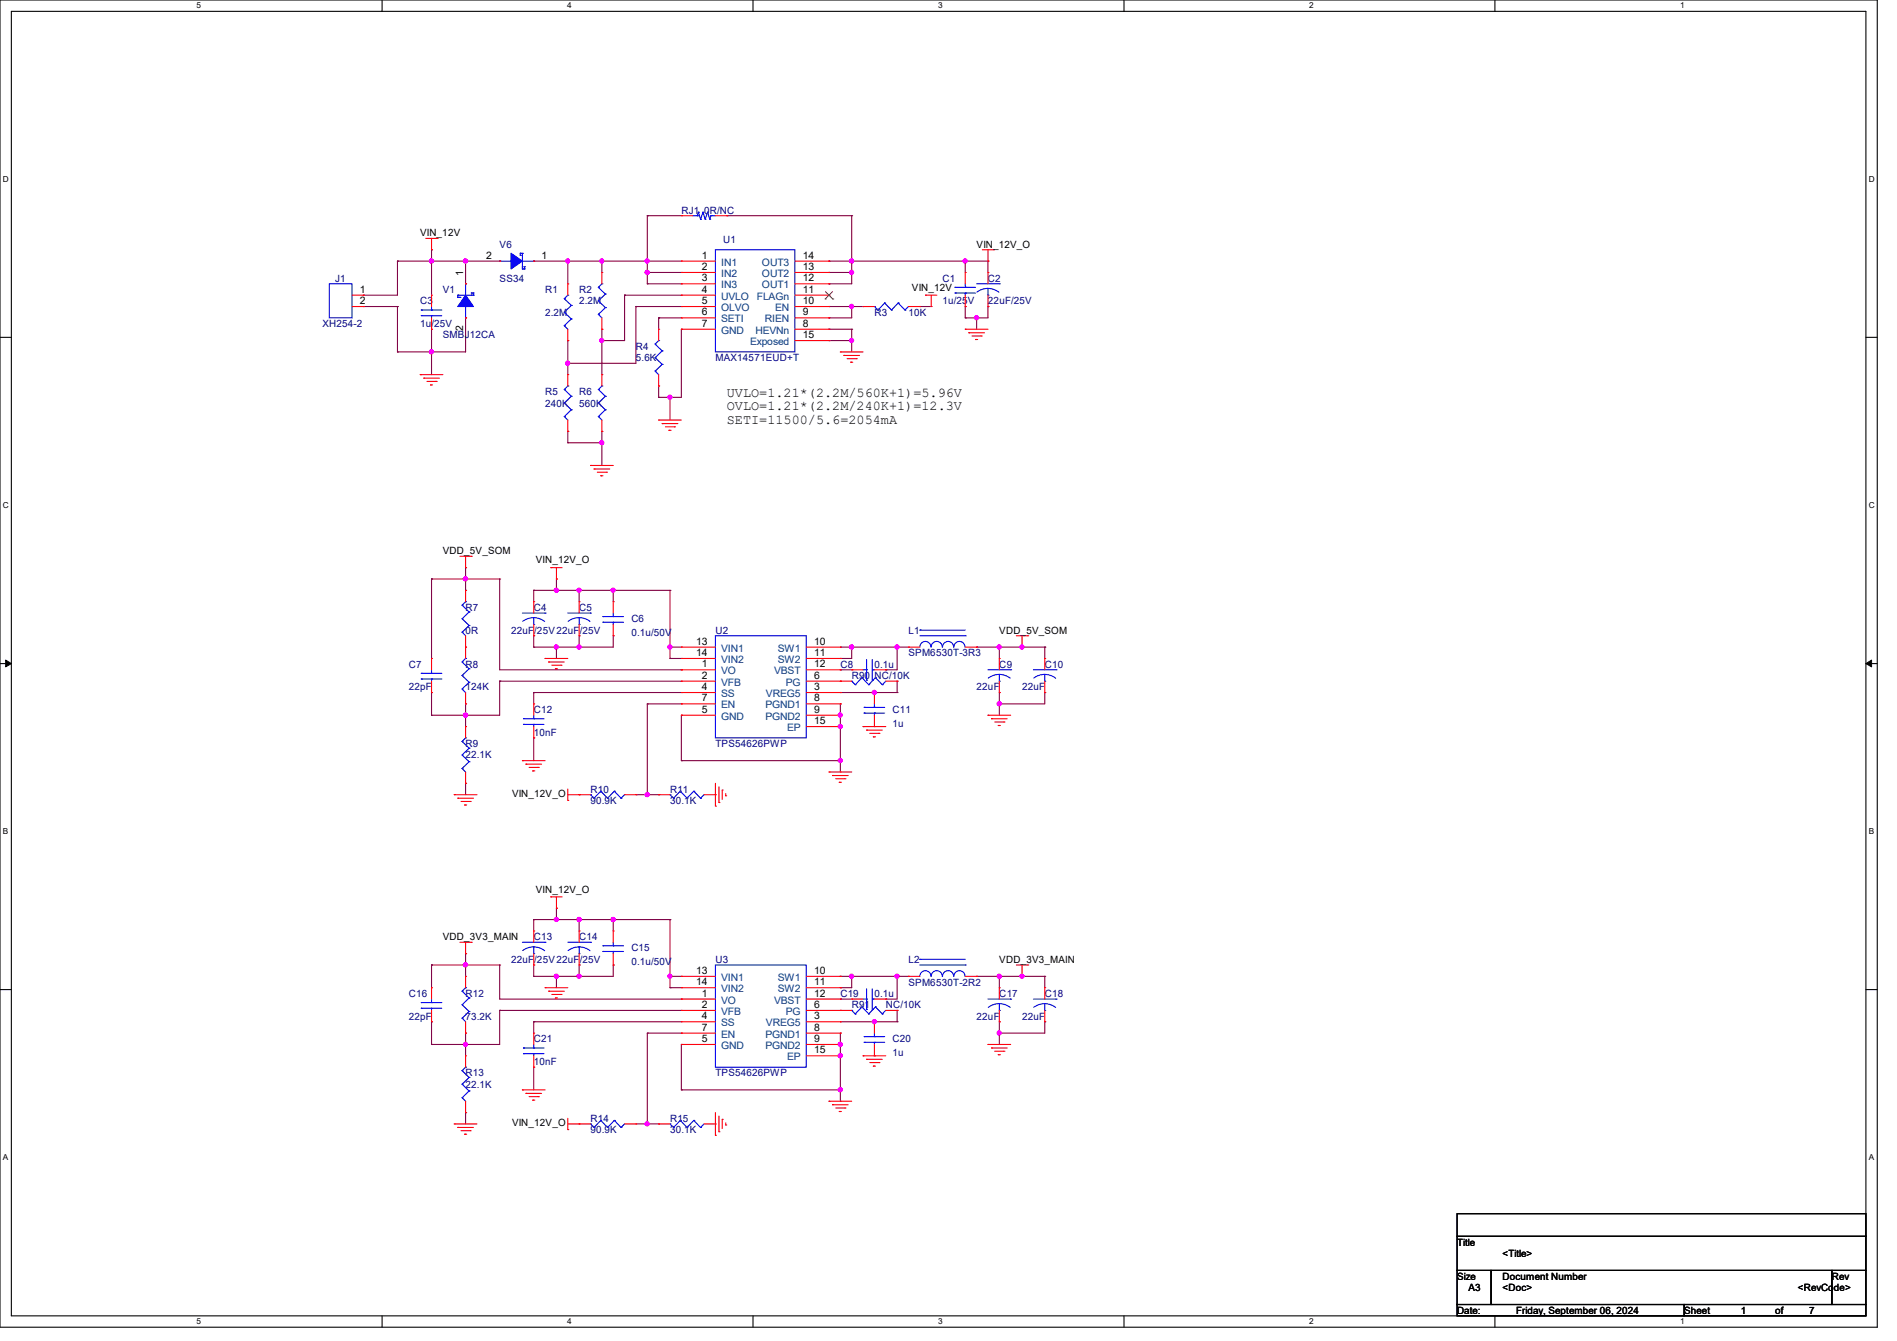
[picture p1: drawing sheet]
<svg xmlns="http://www.w3.org/2000/svg" width="297mm" height="210mm" viewBox="0 0 297 210" stroke-linecap="round" stroke-linejoin="round" font-family="sans-serif">
<path d="M0 0h293.9v207.9h-293.9zM1.8 1.8h290.3v204.3h-290.3z" fill="none" stroke="#000" stroke-width=".17"/>
<g fill="#fff">
<path d="M30.8 .2h.7v1.4h-.7z"/>
<path d="M30.8 206.2h.7v1.4h-.7z"/>
</g>
<path d="M59.8 0v1.8M59.8 206.1v1.8" fill="none" stroke="#000" stroke-width=".17"/>
<g fill="#fff">
<path d="M88.8 .2h.7v1.4h-.7z"/>
<path d="M88.8 206.2h.7v1.4h-.7z"/>
</g>
<path d="M117.9 0v1.8M117.9 206.1v1.8" fill="none" stroke="#000" stroke-width=".17"/>
<g fill="#fff">
<path d="M146.9 .2h.7v1.4h-.7z"/>
<path d="M146.9 206.2h.7v1.4h-.7z"/>
</g>
<path d="M176 0v1.8M176 206.1v1.8" fill="none" stroke="#000" stroke-width=".17"/>
<g fill="#fff">
<path d="M205 .2h.7v1.4h-.7z"/>
<path d="M205 206.2h.7v1.4h-.7z"/>
</g>
<path d="M234.1 0v1.8M234.1 206.1v1.8" fill="none" stroke="#000" stroke-width=".17"/>
<g fill="#fff">
<path d="M263.1 .2h.6v1.4h-.6z"/>
<path d="M263.1 206.2h.6v1.4h-.6z"/>
<path d="M.5 27.3h.9v1.4h-.9z"/>
<path d="M292.6 27.3h.9v1.4h-.9z"/>
<path d="M.5 78.4h.9v1.4h-.9z"/>
<path d="M292.6 78.4h.9v1.4h-.9z"/>
</g>
<path d="M0 52.8h1.8M292.1 52.8h1.8" fill="none" stroke="#000" stroke-width=".17"/>
<g fill="#fff">
<path d="M.5 129.5h.8v1.4h-.8z"/>
<path d="M292.6 129.5h.8v1.4h-.8z"/>
</g>
<path d="M0 103.9h1.8M292.1 103.9h1.8" fill="none" stroke="#000" stroke-width=".17"/>
<path d="M.9 103.4l.9 .5-.9 .5zM292.1 103.9l.9-.5v1z" fill="#000" stroke="#000" stroke-width=".16"/>
<g fill="#fff">
<path d="M.5 180.5h.8v1.4h-.8z"/>
<path d="M292.6 180.5h.8v1.4h-.8z"/>
</g>
<path d="M0 155h1.8M292.1 155h1.8M228.1 190.1h64v3.5h-64zM228.1 193.6h64v5.4h-64zM228.1 199h5.4v5.3h-5.4zM233.5 199h53.3v5.3h-53.3zM286.8 199h5.3v5.3h-5.3zM228.1 204.3h35.6v1.8h-35.6zM263.7 204.3h28.4v1.8h-28.4z" fill="none" stroke="#000" stroke-width=".17"/>
<g fill="none" stroke="#800040" stroke-width=".17">
<path d="M67.6 39.1h.1M67.6 39.1v7.1M101.3 33.8h.1M101.3 33.8v10.6M101.3 33.8h5.4M113.8 33.8h.1M113.8 33.8h19.5M133.3 33.8h.1M133.3 33.8v10.6h-3.5M56.9 46.2h.1M56.9 48h.1M56.9 48h5.3"/>
<path d="M62.2 48h.1M62.2 40.9h.1M62.2 55.1h.1M62.2 40.9v5.3h-5.3M62.2 48v7.1M62.2 40.9h16M67.6 40.9h.1M67.6 51.6h.1M67.6 55.1h.1M67.6 51.6v7.1M72.9 40.9h.1M72.9 49.8h.1"/>
<path d="M72.9 40.9v3.5M72.9 49.8v5.3h-10.7M83.6 40.9h23.1M88.9 53.3h.1M88.9 40.9h.1M88.9 56.9h.1M88.9 40.9v3.5M88.9 53.3v5.4M94.2 51.6h.1M94.2 40.9h.1M94.2 53.3h.1M94.2 40.9v1.8"/>
<path d="M94.2 51.6v7.1M97.8 46.2h.1M97.8 46.2h8.9M97.8 46.2v7.1h-3.6M99.6 48h.1M99.6 48h7.1M99.6 48v8.9h-10.7M101.3 40.9h.1M101.3 42.7h.1M101.3 44.4h.1M101.3 42.7h5.4M101.3 44.4h5.4"/>
<path d="M103.1 49.8h.1M103.1 49.8v1.8M103.1 49.8h3.6M106.7 51.6h.1M106.7 51.6v10.6h-3.6M129.8 51.6h.1M129.8 48h.1M129.8 40.9h.1M129.8 42.7h.1M129.8 44.4h.1M129.8 53.3h.1M129.8 49.8h.1"/>
<path d="M129.8 48h5.3M129.8 40.9h24.9M129.8 42.7h3.5M129.8 53.3h3.5M129.8 51.6h3.5M133.3 51.6h.1M133.3 40.9h.1M133.3 42.7h.1M133.3 53.3h.1M133.3 48h.1M133.3 48v1.8h-3.5M133.3 51.6v3.5"/>
<path d="M144 48h.1M144 48h1.8M151.1 48h.1M151.1 40.9h.1M151.1 49.8h.1M151.1 40.9v1.8M151.1 48v1.8M152.9 49.8h.1M152.9 49.8v1.8M154.7 40.9h.1M154.7 48h.1M154.7 40.9v1.8"/>
<path d="M154.7 48v1.8h-3.6M88.9 67.6h.1M88.9 69.3h.1M88.9 67.6v1.7M88.9 69.3h5.3M94.2 67.6h.1M94.2 69.3h.1M94.2 67.6v5.3M103.1 60.5h.1M103.1 62.2h.1M103.1 60.5v1.7M104.9 62.2h.1"/>
<path d="M104.9 62.2v3.6M67.6 90.7h.1M67.6 90.7v12.4M67.6 90.7h10.6M72.9 88.9h.1M72.9 90.7h.1M72.9 92.5h.1M72.9 88.9v3.6M78.2 90.7h.1M78.2 90.7v14.2h28.5M83.6 99.6h.1M83.6 92.5h.1"/>
<path d="M83.6 92.5v1.7M83.6 99.6v1.7M83.6 92.5h21.3M87.1 92.5h.1M87.1 90.7h.1M87.1 90.7v1.8M90.7 92.5h.1M90.7 99.6h.1M90.7 92.5v1.7M90.7 99.6v1.7M96 92.5h.1M96 99.6h.1"/>
<path d="M96 92.5v1.7M96 99.6v1.7h-12.4M104.9 92.5h.1M104.9 92.5v10.6M67.6 108.5h.1M67.6 112h.1M67.6 108.5v3.5M72.9 110.2h.1M72.9 112h.1M72.9 110.2v3.6M78.2 106.7h.1M78.2 106.7v5.3h-10.6"/>
<path d="M78.2 106.7h28.5M83.6 101.3h.1M83.6 108.5h.1M83.6 115.6h.1M83.6 108.5v1.7M83.6 115.6v3.5M83.6 108.5h23.1M87.1 101.3h.1M87.1 101.3v1.8M90.7 101.3h.1M101.3 110.2h.1M101.3 110.2v14.3"/>
<path d="M101.3 110.2h5.4M104.9 101.3h.1M104.9 103.1h.1M104.9 101.3h1.8M104.9 103.1h1.8M106.7 104.9h.1M106.7 112h.1M106.7 119.1h.1M106.7 110.2h.1M106.7 112v7.1M106.7 119.1h24.9M131.6 101.3h.1"/>
<path d="M131.6 103.1h.1M131.6 104.9h.1M131.6 108.5h.1M131.6 113.8h.1M131.6 110.2h.1M131.6 112h.1M131.6 110.2v10.7M131.6 101.3h10.6M131.6 104.9h1.7M131.6 108.5h8.9M133.3 101.3h.1M133.3 101.3v1.8h-1.7"/>
<path d="M138.7 104.9h.1M140.5 101.3h.1M140.5 108.5h.1M140.5 106.7h.1M140.5 101.3v3.6h-1.8M140.5 106.7v1.8M152.9 101.3h.1M152.9 101.3h10.7M156.5 101.3h.1M156.5 108.5h.1M156.5 110.2h.1M156.5 101.3v1.8"/>
<path d="M156.5 108.5v3.5M160 101.3h.1M163.6 101.3h.1M163.6 108.5h.1M163.6 101.3v1.8M163.6 108.5v1.7h-7.1M72.9 122.7h.1M72.9 122.7v1.8M99.6 124.5h3.5M101.3 124.5h.1M103.1 124.5h.1M131.6 120.9h.1"/>
<path d="M67.6 151.1h.1M67.6 151.1v3.6M67.6 151.1h10.6M72.9 149.4h.1M72.9 151.1h.1M72.9 149.4v3.5M78.2 158.2h.1M78.2 151.1h.1M78.2 158.2v5.4h-10.6M78.2 158.2h28.5M78.2 151.1v5.4h28.5M83.6 151.1h.1"/>
<path d="M83.6 144h.1M83.6 152.9h.1M83.6 144h21.3M83.6 144v1.8M83.6 151.1v1.8M87.1 152.9h.1M87.1 144h.1M87.1 142.2h.1M87.1 142.2v1.8M87.1 152.9v1.8M90.7 144h.1M90.7 152.9h.1"/>
<path d="M90.7 151.1h.1M90.7 144v1.8M90.7 151.1v1.8M96 144h.1M96 151.1h.1M96 144v1.8M96 151.1v1.8h-12.4M104.9 144h.1M104.9 152.9h.1M104.9 154.7h.1M104.9 144v10.7M104.9 152.9h1.8"/>
<path d="M104.9 154.7h1.8M106.7 156.5h.1M131.6 152.9h.1M131.6 154.7h.1M131.6 156.5h.1M131.6 152.9h10.6M131.6 156.5h1.7M133.3 152.9h.1M133.3 152.9v1.8h-1.7M138.7 156.5h.1M140.5 152.9h.1M140.5 158.2h.1"/>
<path d="M140.5 152.9v3.6h-1.8M140.5 158.2v1.8M152.9 152.9h.1M152.9 152.9h10.7M156.5 152.9h.1M156.5 152.9v1.8M160 152.9h.1M163.6 152.9h.1M163.6 152.9v1.8M67.6 160h.1M67.6 163.6h.1M67.6 160v3.6"/>
<path d="M72.9 161.8h.1M72.9 163.6h.1M72.9 174.2h.1M72.9 161.8v3.6M72.9 174.2v1.8M83.6 160h.1M83.6 167.1h.1M83.6 160v1.8M83.6 167.1v3.6M83.6 160h23.1M99.6 176h3.5M101.3 176h.1"/>
<path d="M101.3 161.8h.1M101.3 161.8v14.2M101.3 161.8h5.4M103.1 176h.1M106.7 163.6h.1M106.7 170.7h.1M106.7 161.8h.1M106.7 163.6v7.1M106.7 170.7h24.9M131.6 172.5h.1M131.6 160h.1M131.6 165.4h.1"/>
<path d="M131.6 161.8h.1M131.6 163.6h.1M131.6 161.8v10.7M131.6 160h8.9M140.5 160h.1M156.5 160h.1M156.5 161.8h.1M156.5 160v3.6M163.6 160h.1M163.6 160v1.8h-7.1"/>
</g>
<g fill="#f0f" stroke="#f0f" stroke-width=".17">
<circle cx="67.5" cy="40.9" r=".32"/>
<circle cx="88.9" cy="56.9" r=".32"/>
<circle cx="94.2" cy="40.9" r=".32"/>
<circle cx="88.9" cy="40.9" r=".32"/>
<circle cx="101.3" cy="42.7" r=".32"/>
<circle cx="94.2" cy="69.3" r=".32"/>
<circle cx="104.9" cy="62.2" r=".32"/>
<circle cx="94.2" cy="53.3" r=".32"/>
<circle cx="133.3" cy="48" r=".32"/>
<circle cx="133.3" cy="42.7" r=".32"/>
<circle cx="151.1" cy="40.9" r=".32"/>
<circle cx="133.3" cy="40.9" r=".32"/>
<circle cx="67.5" cy="55.1" r=".32"/>
<circle cx="133.3" cy="53.3" r=".32"/>
<circle cx="152.9" cy="49.8" r=".32"/>
<circle cx="101.3" cy="40.9" r=".32"/>
<circle cx="101.3" cy="176" r=".32"/>
<circle cx="96" cy="144" r=".32"/>
<circle cx="90.7" cy="144" r=".32"/>
<circle cx="90.7" cy="152.9" r=".32"/>
<circle cx="87.1" cy="144" r=".32"/>
<circle cx="87.1" cy="152.9" r=".32"/>
<circle cx="104.9" cy="152.9" r=".32"/>
<circle cx="72.9" cy="163.6" r=".32"/>
<circle cx="72.9" cy="151.1" r=".32"/>
<circle cx="131.6" cy="170.7" r=".32"/>
<circle cx="133.3" cy="152.9" r=".32"/>
<circle cx="140.4" cy="152.9" r=".32"/>
<circle cx="136.9" cy="160" r=".32"/>
<circle cx="156.4" cy="152.9" r=".32"/>
<circle cx="156.4" cy="161.8" r=".32"/>
<circle cx="160" cy="152.9" r=".32"/>
<circle cx="131.6" cy="165.3" r=".32"/>
<circle cx="131.6" cy="163.6" r=".32"/>
<circle cx="101.3" cy="124.4" r=".32"/>
<circle cx="96" cy="92.4" r=".32"/>
<circle cx="90.7" cy="101.3" r=".32"/>
<circle cx="87.1" cy="101.3" r=".32"/>
<circle cx="87.1" cy="92.4" r=".32"/>
<circle cx="90.7" cy="92.4" r=".32"/>
<circle cx="104.9" cy="101.3" r=".32"/>
<circle cx="72.9" cy="112" r=".32"/>
<circle cx="72.9" cy="90.7" r=".32"/>
<circle cx="131.6" cy="119.1" r=".32"/>
<circle cx="133.3" cy="101.3" r=".32"/>
<circle cx="140.4" cy="101.3" r=".32"/>
<circle cx="136.9" cy="108.4" r=".32"/>
<circle cx="156.4" cy="101.3" r=".32"/>
<circle cx="160" cy="101.3" r=".32"/>
<circle cx="156.4" cy="110.2" r=".32"/>
<circle cx="131.6" cy="113.8" r=".32"/>
<circle cx="131.6" cy="112" r=".32"/>
<circle cx="72.9" cy="40.9" r=".32"/>
</g>
<g fill="none" stroke="#f00" stroke-width=".17">
<path d="M66.7 37.3h1.8M67.6 39.1h.1M67.6 37.3v1.8M68.5 37.3h.1M106.7 33.8h.1M106.7 33.8h1.8M112 33.8h1.8M113.8 33.8h.1M153.8 39.1h1.8M154.7 39.1v1.8M155.6 39.1h.1M55.1 46.2h1.8"/>
<path d="M55.1 48h1.8M56.9 46.2h.1M56.9 48h.1M65.8 58.7h.1M65.8 58.7h3.5M66.3 59.2h.1M66.3 59.2h2.5M66.8 59.7h1.5M67.6 51.6h.1M67.6 46.2h.1M67.6 46.2v1.8M67.6 49.8v1.8"/>
<path d="M68.3 59.7h.1M72.9 49.8h.1M72.9 44.4h.1M78.2 40.9h.1M83.6 40.9h.1M88.9 58.7h.1M88.9 53.3h.1M88.9 44.4h.1M88.9 44.4v1.8M88.9 51.6v1.7M88.9 58.7v1.8M94.2 58.7h.1"/>
<path d="M94.2 51.6h.1M94.2 42.7h.1M94.2 42.7v1.7M94.2 49.8v1.8M94.2 58.7v1.8M103.1 51.6h.1M103.1 51.6v1.7M103.1 58.7v1.8M106.7 40.9h.1M106.7 42.7h.1M106.7 44.4h.1M106.7 46.2h.1"/>
<path d="M106.7 48h.1M106.7 49.8h.1M106.7 51.6h.1M106.7 46.2h5.3M106.7 51.6h5.3M106.7 40.9h5.3M106.7 42.7h5.3M106.7 44.4h5.3M106.7 48h5.3M106.7 49.8h5.3M124.5 46.2h5.3M124.5 51.6h5.3"/>
<path d="M124.5 40.9h5.3M124.5 42.7h5.3M124.5 44.4h5.3M124.5 48h5.3M124.5 49.8h5.3M124.5 53.3h5.3M129.8 40.9h.1M129.8 42.7h.1M129.8 44.4h.1M129.8 46.2h.1M129.8 48h.1M129.8 49.8h.1"/>
<path d="M129.8 51.6h.1M129.8 53.3h.1M131.6 55.1h.1M131.6 55.1h3.5M132.1 55.7h.1M132.1 55.7h2.5M132.6 56.2h1.5M133.2 56.7h.1M133.2 56.7h.3M134.1 56.2h.1M135.1 48h.1M135.1 48h1.8"/>
<path d="M142.2 48h1.8M144 48h.1M144.9 46.2h.1M144.9 46.2h1.8M145.8 48h.1M145.8 46.2v1.8M151.1 51.6h.1M151.1 48h.1M151.1 42.7h.1M151.1 51.6h3.6M151.1 42.7v1.7M151.1 46.2v1.8"/>
<path d="M151.7 52.1h.1M151.7 52.1h2.4M152.2 52.6h1.4M152.7 53.2h.1M152.7 53.2h.4M153.6 52.6h.1M154.7 40.9h.1M154.7 42.7h.1M154.7 48h.1M154.7 42.7v1.7M154.7 46.2v1.8M67.4 60.3h.1"/>
<path d="M67.4 60.3h.3M88.9 67.6h.1M88.9 65.8v1.8M92.5 72.9h.1M92.5 72.9h3.5M93 73.4h.1M93 73.4h2.5M93.5 74h1.5M94.1 74.5h.1M94.1 74.5h.3M94.2 67.6h.1M94.2 65.8v1.8"/>
<path d="M95 74h.1M103.1 65.8h.1M103.1 60.5h.1M103.1 65.8h3.6M103.7 66.3h.1M103.7 66.3h2.4M104.2 66.8h1.4M104.7 67.4h.1M104.7 67.4h.4M105.6 66.8h.1M72 87.1h1.8M72.9 88.9h.1"/>
<path d="M72.9 92.5h.1M72.9 87.1v1.8M72.9 92.5v1.7M72.9 99.6v3.5M73.8 87.1h.1M83.6 94.2h.1M83.6 99.6h.1M83.6 94.2v1.8M83.6 97.8v1.8M86.2 88.9h.1M86.2 88.9h1.8M87.1 90.7h.1"/>
<path d="M87.1 88.9v1.8M90.7 94.2h.1M90.7 99.6h.1M90.7 94.2v1.8M90.7 97.8v1.8M96 99.6h.1M96 94.2h.1M96 94.2v1.8M96 97.8v1.8M159.1 99.6h1.8M160 99.6v1.7M160.9 99.6h.1"/>
<path d="M67.6 108.5h.1M67.6 103.1h.1M67.6 103.1v1.8M67.6 106.7v1.8M72.9 110.2h.1M72.9 101.3h.1M72.9 113.8h.1M72.9 108.5v1.7M72.9 113.8v1.8M81.8 119.1h.1M81.8 119.1h3.5M82.3 119.7h.1"/>
<path d="M82.3 119.7h2.5M83.6 115.6h.1M83.6 110.2h.1M83.6 110.2v1.8M83.6 113.8v1.8M85.3 103.1h.1M85.3 103.1h3.6M85.9 103.7h.1M85.9 103.7h2.4M86.4 104.2h1.4M87 104.7h.1M87 104.7h.3"/>
<path d="M87.8 104.2h.1M106.7 101.3h.1M106.7 103.1h.1M106.7 104.9h.1M106.7 106.7h.1M106.7 108.5h.1M106.7 110.2h.1M106.7 112h.1M106.7 103.1h5.3M106.7 112h5.3M106.7 106.7h5.3M106.7 101.3h5.3"/>
<path d="M106.7 104.9h5.3M106.7 108.5h5.3M106.7 110.2h5.3M126.2 103.1h5.4M126.2 113.8h5.4M126.2 112h5.4M126.2 106.7h7.1M126.2 101.3h5.4M126.2 104.9h5.4M126.2 108.5h5.4M126.2 110.2h5.4M131.6 106.7h.1"/>
<path d="M131.6 101.3h.1M131.6 103.1h.1M131.6 104.9h.1M131.6 108.5h.1M131.6 110.2h.1M131.6 112h.1M131.6 113.8h.1M133.3 104.9h.1M133.3 104.9h1.8M135.1 113.8h.1M135.1 113.8h3.6M135.7 114.3h.1"/>
<path d="M135.7 114.3h2.4M136.2 114.9h1.4M136.7 115.4h.1M136.7 115.4h.4M136.9 113.8h.1M136.9 108.5h.1M136.9 104.9h1.8M136.9 108.5v1.7M136.9 112v1.8M137.6 114.9h.1M138.7 104.9h.1M138.7 106.7h1.8"/>
<path d="M140.5 106.7h.1M142.2 101.3h.1M142.2 101.3h1.8M151.1 101.3h1.8M152.9 101.3h.1M154.7 112h.1M154.7 112h3.5M155.2 112.6h.1M155.2 112.6h2.5M155.7 113.1h1.5M156.3 113.6h.1M156.3 113.6h.3"/>
<path d="M156.5 103.1h.1M156.5 108.5h.1M156.5 103.1v1.8M156.5 106.7v1.8M157.2 113.1h.1M160 101.3h.1M163.6 103.1h.1M163.6 108.5h.1M163.6 103.1v1.8M163.6 106.7v1.8M71.1 124.5h.1M71.1 124.5h3.6"/>
<path d="M71.7 125h.1M71.7 125h2.4M72.2 125.5h1.4M72.7 126.1h.1M72.7 126.1h.4M72.9 122.7h.1M72.9 120.9v1.8M73.6 125.5h.1M82.8 120.2h1.5M83.4 120.7h.1M83.4 120.7h.3M84.3 120.2h.1"/>
<path d="M88.9 125.3h.1M88.9 123.6v1.7M88.9 124.5h3.6M90.7 124.5h.1M97.8 124.5h1.8M99.6 124.5h.1M103.1 124.5h.1M103.1 124.5h1.8M110.2 124.5h1.8M112 126.2h.1M112 124.5h.1M112 122.7v3.5"/>
<path d="M112.6 125.7h.1M112.6 123.2v2.5M113.1 123.7h.1M113.1 123.7v1.5M113.6 124.6h.1M113.6 124.3v.3M129.8 120.9h.1M129.8 120.9h3.5M130.3 121.5h.1M130.3 121.5h2.5M130.9 122h1.4M131.4 122.5h.1"/>
<path d="M131.4 122.5h.3M132.3 122h.1M67.6 154.7h.1M67.6 154.7v1.8M67.6 158.2v1.8M72 147.6h1.8M72.9 149.4h.1M72.9 152.9h.1M72.9 147.6v1.8M72.9 152.9v1.8M73.8 147.6h.1M83.6 145.8h.1"/>
<path d="M83.6 151.1h.1M83.6 145.8v1.8M83.6 149.4v1.7M85.3 154.7h.1M85.3 154.7h3.6M85.9 155.2h.1M85.9 155.2h2.4M86.2 140.5h.1M86.2 140.5h1.8M86.4 155.7h1.4M87 156.3h.1M87 156.3h.3"/>
<path d="M87.1 142.2h.1M87.1 140.5v1.7M87.8 155.7h.1M90.7 145.8h.1M90.7 151.1h.1M90.7 145.8v1.8M90.7 149.4v1.7M96 151.1h.1M96 145.8h.1M96 145.8v1.8M96 149.4v1.7M106.7 152.9h.1"/>
<path d="M106.7 154.7h.1M106.7 156.5h.1M106.7 158.2h.1M106.7 154.7h5.3M106.7 158.2h5.3M106.7 152.9h5.3M106.7 156.5h5.3M126.2 154.7h5.4M126.2 158.2h7.1M126.2 152.9h5.4M126.2 156.5h5.4M131.6 158.2h.1"/>
<path d="M131.6 152.9h.1M131.6 154.7h.1M131.6 156.5h.1M133.3 156.5h.1M133.3 156.5h1.8M136.9 156.5h1.8M138.7 156.5h.1M138.7 158.2h1.8M140.5 158.2h.1M142.2 152.9h.1M142.2 152.9h1.8M151.1 152.9h1.8"/>
<path d="M152.9 152.9h.1M156.5 154.7h.1M156.5 154.7v1.8M156.5 158.2v1.8M159.1 151.1h1.8M160 152.9h.1M160 151.1v1.8M160.9 151.1h.1M163.6 154.7h.1M163.6 154.7v1.8M163.6 158.2v1.8M67.6 160h.1"/>
<path d="M71.1 176h.1M71.1 176h3.6M71.7 176.6h.1M71.7 176.6h2.4M72.2 177.1h1.4M72.7 177.6h.1M72.7 177.6h.4M72.9 161.8h.1M72.9 174.2h.1M72.9 165.4h.1M72.9 160v1.8M72.9 165.4v1.7"/>
<path d="M72.9 172.5v1.7M73.6 177.1h.1M81.8 170.7h.1M81.8 170.7h3.5M82.3 171.2h.1M82.3 171.2h2.5M82.8 171.7h1.5M83.4 172.3h.1M83.4 172.3h.3M83.6 167.1h.1M83.6 161.8h.1M83.6 161.8v1.8"/>
<path d="M83.6 165.4v1.7M84.3 171.7h.1M88.9 176.9h.1M88.9 176h3.6M88.9 175.1v1.8M90.7 176h.1M97.8 176h1.8M99.6 176h.1M103.1 176h.1M103.1 176h1.8M106.7 160h.1M106.7 161.8h.1"/>
<path d="M106.7 163.6h.1M106.7 163.6h5.3M106.7 160h5.3M106.7 161.8h5.3M110.2 176h1.8M112 177.8h.1M112 176h.1M112 174.2v3.6M112.6 177.2h.1M112.6 174.8v2.4M113.1 175.3h.1M113.1 175.3v1.4"/>
<path d="M113.6 176.2h.1M113.6 175.9v.3M126.2 165.4h5.4M126.2 163.6h5.4M126.2 160h5.4M126.2 161.8h5.4M129.8 172.5h.1M129.8 172.5h3.5M130.3 173h.1M130.3 173h2.5M130.9 173.5h1.4M131.4 174.1h.1"/>
<path d="M131.4 174.1h.3M131.6 160h.1M131.6 161.8h.1M131.6 163.6h.1M131.6 165.4h.1M132.3 173.5h.1M135.1 165.4h.1M135.1 165.4h3.6M135.7 165.9h.1M135.7 165.9h2.4M136.2 166.4h1.4M136.7 167h.1"/>
<path d="M136.7 167h.4M136.9 165.4h.1M136.9 160h.1M136.9 160v1.8M136.9 163.6v1.8M137.6 166.4h.1M154.7 163.6h.1M154.7 163.6h3.5M155.2 164.1h.1M155.2 164.1h2.5M155.7 164.6h1.5M156.3 165.2h.1"/>
<path d="M156.3 165.2h.3M156.5 160h.1M157.2 164.6h.1M163.6 160h.1"/>
</g>
<g fill="#00f" stroke="#00f" stroke-width=".17">
<path d="M72.9 46.2l1.2 1.8h-2.4z" fill-rule="evenodd"/>
<path d="M80 39.7l1.8 1.2-1.8 1.2z" fill-rule="evenodd"/>
</g>
<g fill="none" stroke="#00f" stroke-width=".17">
<path d="M81.4 39.7h.1M81.4 39.7h.4M81.4 39.7v.3M81.8 39.7h.1M81.8 39.7v2.4M108.5 33.8h.7M109.2 33.8h.1M109.3 33.2h.1M109.3 33.2l-.1 .6M109.3 33.2l.4 1.1M109.7 34.3h.1M110.1 33.2h.1"/>
<path d="M110.1 33.2l-.4 1.1M110.1 33.2l.3 1.1M110.4 34.3h.1M110.8 33.2h.1M110.8 33.2l-.4 1.1M110.8 33.2l.3 1.1M111.1 34.3h.1M111.3 33.8h.1M111.3 33.8l-.2 .5M111.3 33.8h.7M112 39.1h12.5v16h-12.5zM51.6 44.4h3.5v5.4h-3.5z"/>
<path d="M66 48.6h.1M66 49.4h.1M66 48.6h3.2M66 49.4h3.2M67.6 49.4h.1M67.6 48.6h.1M67.6 48v.6M67.6 49.4v.4M71.7 46.2h.1M71.7 46.6h.1M71.7 46.2h2.4M71.7 46.2v.4"/>
<path d="M71.7 46.6h.3M72 46.6h.1M72.9 48h.1M72.9 44.4h.1M72.9 44.4v1.8M72.9 48v1.8M73.8 46.2h.1M73.8 45.9h.1M73.8 45.9h.3M74.1 46.2h.1M74.1 45.9h.1M74.1 45.9v.3"/>
<path d="M78.2 40.9h1.8M80 40.9h.1M81.4 40h.1M81.8 41.8h.1M81.8 42.1h.1M81.8 40.9h1.8M81.8 42.1h.3M82.1 42.1h.1M82.1 41.8h.1M82.1 41.8v.3M83.6 40.9h.1M88.3 51h.1"/>
<path d="M88.3 48.9h.1M88.3 46.8h.1M88.3 51l.6 .6M88.3 48.9l1.2 1.1M88.3 46.8l1.2 1M88.9 46.2h.1M88.9 46.2l-.6 .6M89.5 50h.1M89.5 47.8h.1M89.5 50l-1.2 1M89.5 47.8l-1.2 1.1M93.7 49.2h.1"/>
<path d="M93.7 47.1h.1M93.7 45h.1M93.7 49.2l.5 .6M93.7 47.1l1.1 1.1M93.7 45l1.1 1.1M94.2 44.4h.1M94.2 44.4l-.5 .6M94.8 48.2h.1M94.8 46.1h.1M94.8 48.2l-1.1 1M94.8 46.1l-1.1 1M102.6 58.1h.1"/>
<path d="M102.6 56h.1M102.6 53.9h.1M102.6 58.1l.5 .6M102.6 56l1.1 1.1M102.6 53.9l1.1 1M103.1 53.3h.1M103.1 53.3l-.5 .6M103.7 57.1h.1M103.7 54.9h.1M103.7 57.1l-1.1 1M103.7 54.9l-1.1 1.1M136.9 48h.1"/>
<path d="M136.9 48l.6 .6M137.5 48.6h.1M138.5 47.5h.1M138.5 47.5l1.1 1.1M138.5 47.5l-1 1.1M139.6 48.6h.1M140.6 47.5h.1M140.6 47.5l1.1 1.1M140.6 47.5l-1 1.1M141.7 48.6h.1M142.2 48l-.5 .6M149.5 45h.1"/>
<path d="M149.5 45.9h.1M149.5 45.9h3.2M149.5 45h3.2M151.1 45.9h.1M151.1 45h.1M151.1 44.4v.6M151.1 45.9v.3M152.9 44.4h3.6M154.7 46.2h.1M154.7 45.2l1.1 .2 .6 .4M154.7 45.2l-.8 .1-.9 .4M154.7 45.2v1"/>
<path d="M156.5 44.4h.1M88.3 65.2h.1M88.3 63.1h.1M88.3 61h.1M88.3 65.2l.6 .6M88.3 63.1l1.2 1.1M88.3 61l1.2 1.1M88.9 60.5h.1M88.9 60.5l-.6 .5M89.5 64.2h.1M89.5 62.1h.1M89.5 64.2l-1.2 1"/>
<path d="M89.5 62.1l-1.2 1M93.7 65.2h.1M93.7 63.1h.1M93.7 61h.1M93.7 65.2l.5 .6M93.7 63.1l1.1 1.1M93.7 61l1.1 1.1M94.2 60.5h.1M94.2 60.5l-.5 .5M94.8 64.2h.1M94.8 62.1h.1M94.8 64.2l-1.1 1"/>
<path d="M94.8 62.1l-1.1 1M72.3 99h.1M72.3 96.9h.1M72.3 94.8h.1M72.3 99l.6 .6M72.3 96.9l1.1 1.1M72.3 94.8l1.1 1M72.9 94.2h.1M72.9 94.2l-.6 .6M73.4 98h.1M73.4 95.8h.1M73.4 98l-1.1 1"/>
<path d="M73.4 95.8l-1.1 1.1M81.8 96h3.5M83.6 97.8h.1M83.6 96.7l1 .3 .7 .3M83.6 96.7l-.8 .1-1 .5M83.6 96.7v1.1M85.3 96h.1M88.9 96h3.6M90.7 97.8h.1M90.7 96.7l1.1 .3 .6 .3M90.7 96.7l-.8 .1-.9 .5M90.7 96.7v1.1"/>
<path d="M92.5 96h.1M94.4 96.6h.1M94.4 97.5h.1M94.4 96.6h3.2M94.4 97.5h3.2M96 97.5h.1M96 96.6h.1M96 96v.6M96 97.5v.3M112 99.6h14.2v16h-14.2zM144 98.7h.1M144 98.7h7.1"/>
<path d="M144 99.6h7.1M151.1 99.6h.1M66 105.5h.1M66 106.3h.1M66 105.5h3.2M66 106.3h3.2M67.6 106.3h.1M67.6 105.5h.1M67.6 104.9v.6M67.6 106.3v.4M72.3 107.9h.1M72.3 105.8h.1"/>
<path d="M72.3 103.7h.1M72.3 118.2h.1M72.3 116.1h.1M72.3 107.9l.6 .6M72.3 105.8l1.1 1M72.3 103.7l1.1 1M72.3 118.2l1.1 1.1M72.3 116.1l1.1 1.1M72.9 103.1h.1M72.9 115.6h.1M72.9 103.1l-.6 .6M72.9 115.6l-.6 .5"/>
<path d="M73.4 106.8h.1M73.4 104.7h.1M73.4 119.3h.1M73.4 117.2h.1M73.4 106.8l-1.1 1.1M73.4 104.7l-1.1 1.1M73.4 119.3l-1.1 1.1M73.4 117.2l-1.1 1M82 112.6h.1M82 113.5h.1M82 112.6h3.2M82 113.5h3.2"/>
<path d="M83.6 113.5h.1M83.6 112.6h.1M83.6 112v.6M83.6 113.5v.3M133.3 106.7h.1M133.3 106.7l.6 .5M133.9 107.2h.1M135 106.1h.1M135 106.1l1 1.1M135 106.1l-1.1 1.1M135.1 104.9h.6M135.3 110.8h.1"/>
<path d="M135.3 111.7h.1M135.3 110.8h3.2M135.3 111.7h3.2M135.7 106.5h.1M135.7 104.9h.1M135.7 103.3v3.2M136 107.2h.1M136.6 104.9h.1M136.6 106.5h.1M136.6 104.9h.3M136.6 103.3v3.2M136.9 111.7h.1"/>
<path d="M136.9 110.8h.1M136.9 110.2v.6M136.9 111.7v.3M137.1 106.1h.1M137.1 106.1l1 1.1M137.1 106.1l-1.1 1.1M138.1 107.2h.1M138.7 106.7l-.6 .5M145.8 101.3a.87 .87 0 0 0-.9-.8 .87 .87 0 0 0-.9 .8M147.5 101.3a.87 .87 0 0 0-.8-.8 .87 .87 0 0 0-.9 .8M149.3 101.3a.87 .87 0 0 0-.9-.8 .87 .87 0 0 0-.8 .8M151.1 101.3a.87 .87 0 0 0-.9-.8 .87 .87 0 0 0-.8 .8"/>
<path d="M154.7 104.9h3.5M156.5 106.7h.1M156.5 105.6l1 .2 .7 .4M156.5 105.6l-.8 .1-1 .5M156.5 105.6v1.1M158.2 104.9h.1M161.8 104.9h3.6M163.6 106.7h.1M163.6 105.6l1.1 .2 .6 .4M163.6 105.6l-.8 .1-.9 .5M163.6 105.6v1.1M165.4 104.9h.1"/>
<path d="M72.3 120.4h.1M72.3 120.4l.6 .5M92.5 124.5h.1M92.5 124.5l.5 .5M93 125h.1M94.1 123.9h.1M94.1 123.9l1 1.1M94.1 123.9l-1.1 1.1M95.1 125h.1M96.2 123.9h.1M96.2 123.9l1 1.1M96.2 123.9l-1.1 1.1"/>
<path d="M97.2 125h.1M97.8 124.5l-.6 .5M104.9 124.5h.1M104.9 124.5l.6 .5M105.5 125h.1M106.5 123.9h.1M106.5 123.9l1.1 1.1M106.5 123.9l-1 1.1M107.6 125h.1M108.6 123.9h.1M108.6 123.9l1.1 1.1M108.6 123.9l-1 1.1"/>
<path d="M109.7 125h.1M110.2 124.5l-.5 .5M66 157h.1M66 157.9h.1M66 157h3.2M66 157.9h3.2M67.6 157.9h.1M67.6 157h.1M67.6 156.5v.5M67.6 157.9v.3M72.3 159.5h.1M72.3 157.4h.1"/>
<path d="M72.3 155.2h.1M72.3 159.5l.6 .5M72.3 157.4l1.1 1M72.3 155.2l1.1 1.1M72.9 154.7h.1M72.9 154.7l-.6 .5M73.4 158.4h.1M73.4 156.3h.1M73.4 158.4l-1.1 1.1M73.4 156.3l-1.1 1.1M81.8 147.6h3.5M83.6 149.4h.1"/>
<path d="M83.6 148.3l1 .2 .7 .4M83.6 148.3l-.8 .1-1 .5M83.6 148.3v1.1M85.3 147.6h.1M88.9 147.6h3.6M90.7 149.4h.1M90.7 148.3l1.1 .2 .6 .4M90.7 148.3l-.8 .1-.9 .5M90.7 148.3v1.1M92.5 147.6h.1M94.4 148.1h.1M94.4 149h.1"/>
<path d="M94.4 148.1h3.2M94.4 149h3.2M96 149h.1M96 148.1h.1M96 147.6v.5M96 149v.4M112 151.1h14.2v16h-14.2zM133.3 158.2h.1M133.3 158.2l.6 .6M133.9 158.8h.1M135 157.7h.1M135 157.7l1 1.1"/>
<path d="M135 157.7l-1.1 1.1M135.1 156.5h.6M135.7 158.1h.1M135.7 156.5h.1M135.7 154.9v3.2M136 158.8h.1M136.6 156.5h.1M136.6 158.1h.1M136.6 154.9v3.2M136.6 156.5h.3M137.1 157.7h.1M137.1 157.7l1 1.1"/>
<path d="M137.1 157.7l-1.1 1.1M138.1 158.8h.1M138.7 158.2l-.6 .6M144 150.2h.1M144 150.2h7.1M144 151.1h7.1M144 152.9a.87 .87 0 0 1 .9-.9 .87 .87 0 0 1 .9 .9M145.8 152.9a.87 .87 0 0 1 .9-.9 .87 .87 0 0 1 .8 .9M147.6 152.9a.87 .87 0 0 1 .8-.9 .87 .87 0 0 1 .9 .9M149.4 152.9a.87 .87 0 0 1 .8-.9 .87 .87 0 0 1 .9 .9M151.1 151.1h.1M154.7 156.5h3.5"/>
<path d="M156.5 158.2h.1M156.5 157.2l1 .2 .7 .4M156.5 157.2l-.8 .1-1 .5M156.5 157.2v1M158.2 156.5h.1M161.8 156.5h3.6M163.6 158.2h.1M163.6 157.2l1.1 .2 .6 .4M163.6 157.2l-.8 .1-.9 .5M163.6 157.2v1M165.4 156.5h.1M72.3 171.9h.1"/>
<path d="M72.3 169.8h.1M72.3 167.7h.1M72.3 171.9l.6 .6M72.3 169.8l1.1 1.1M72.3 167.7l1.1 1M72.9 167.1h.1M72.9 167.1l-.6 .6M73.4 170.9h.1M73.4 168.7h.1M73.4 170.9l-1.1 1M73.4 168.7l-1.1 1.1M82 164.1h.1"/>
<path d="M82 165h.1M82 164.1h3.2M82 165h3.2M83.6 165h.1M83.6 164.1h.1M83.6 163.6v.5M83.6 165v.4M92.5 176h.1M92.5 176l.5 .6M93 176.6h.1M94.1 175.5h.1M94.1 175.5l1 1.1"/>
<path d="M94.1 175.5l-1.1 1.1M95.1 176.6h.1M96.2 175.5h.1M96.2 175.5l1 1.1M96.2 175.5l-1.1 1.1M97.2 176.6h.1M97.8 176l-.6 .6M104.9 176h.1M104.9 176l.6 .6M105.5 176.6h.1M106.5 175.5h.1M106.5 175.5l1.1 1.1"/>
<path d="M106.5 175.5l-1 1.1M107.6 176.6h.1M108.6 175.5h.1M108.6 175.5l1.1 1.1M108.6 175.5l-1 1.1M109.7 176.6h.1M110.2 176l-.5 .6M135.3 162.3h.1M135.3 163.2h.1M135.3 162.3h3.2M135.3 163.2h3.2M136.9 163.2h.1"/>
<path d="M136.9 162.3h.1M136.9 161.8v.5M136.9 163.2v.4"/>
</g>
<path d="M129.2 46.8h.1M129.2 45.7l1.2 1.1M130.3 45.7l-1.1 1.1M130.4 46.8h.1" fill="none" stroke="#804000" stroke-width=".16"/>
<g font-size="2.1">
<text x="113.8" y="62.1">UVLO=1.21*(2.2M/560K+1)=5.96V</text>
<text x="113.8" y="64.2">OVLO=1.21*(2.2M/240K+1)=12.3V</text>
<text x="113.8" y="66.3">SETI=11500/5.6=2054mA</text>
</g>
<g font-size="1.6" fill="#000080">
<text x="106.7" y="33.4">RJ1 0R/NC</text>
<text x="78.2" y="38.8">V6</text>
<text x="113.2" y="38.1">U1</text>
<text x="52.5" y="44.1">J1</text>
<text x="65.8" y="47.7">C3</text>
<text x="69.3" y="45.9">V1</text>
<text x="78.2" y="44.1">SS34</text>
<text x="85.3" y="45.9">R1</text>
<text x="90.7" y="45.9">R2</text>
<text x="90.7" y="47.7">2.2M</text>
<text x="147.6" y="44.1">C1</text>
<text x="147.6" y="47.7">1u/25V</text>
<text x="154.7" y="44.1">C2</text>
<text x="154.7" y="47.7">22uF/25V</text>
<text x="50.5" y="51.2">XH254-2</text>
<text x="65.8" y="51.2">1u/25V</text>
<text x="69.3" y="53">SMBJ12CA</text>
<text x="85.3" y="49.4">2.2M</text>
<text x="136.9" y="49.4">R3</text>
<text x="142.2" y="49.4">10K</text>
<text x="99.6" y="54.8">R4</text>
<text x="99.6" y="56.6">5.6K</text>
<text x="112" y="56.6">MAX14571EUD+T</text>
<text x="85.3" y="61.9">R5</text>
<text x="85.3" y="63.7">240K</text>
<text x="90.7" y="61.9">R6</text>
<text x="90.7" y="63.7">560K</text>
<text x="72.9" y="95.7">R7</text>
<text x="83.6" y="95.7">C4</text>
<text x="90.7" y="95.7">C5</text>
<text x="72.9" y="99.2">0R</text>
<text x="80" y="99.2">22uF/25V22uF/25V</text>
<text x="98.8" y="97.4">C6</text>
<text x="98.8" y="99.6">0.1u/50V</text>
<text x="112" y="99.2">U2</text>
<text x="142.2" y="99.2">L1</text>
<text x="64" y="104.6">C7</text>
<text x="72.9" y="104.6">R8</text>
<text x="131.6" y="104.6">C8</text>
<text x="133.3" y="106.3">R90 NC/10K</text>
<text x="136.9" y="104.6">0.1u</text>
<text x="142.2" y="102.8">SPM6530T-3R3</text>
<text x="156.5" y="104.6">C9</text>
<text x="163.6" y="104.6">C10</text>
<text x="64" y="108.1">22pF</text>
<text x="72.9" y="108.1">124K</text>
<text x="83.6" y="111.7">C12</text>
<text x="139.7" y="111.7">C11</text>
<text x="139.7" y="113.8">1u</text>
<text x="152.9" y="108.1">22uF</text>
<text x="160" y="108.1">22uF</text>
<text x="72.9" y="117">R9</text>
<text x="72.9" y="118.8">22.1K</text>
<text x="83.6" y="115.2">10nF</text>
<text x="112" y="117">TPS54626PWP</text>
<text x="92.5" y="124.1">R10</text>
<text x="92.5" y="125.9">90.9K</text>
<text x="104.9" y="124.1">R11</text>
<text x="104.9" y="125.9">30.1K</text>
<text x="83.6" y="147.2">C13</text>
<text x="90.7" y="147.2">C14</text>
<text x="98.8" y="149">C15</text>
<text x="80" y="150.8">22uF/25V22uF/25V</text>
<text x="98.8" y="151.1">0.1u/50V</text>
<text x="112" y="150.8">U3</text>
<text x="142.2" y="150.8">L2</text>
<text x="142.2" y="154.3">SPM6530T-2R2</text>
<text x="64" y="156.1">C16</text>
<text x="64" y="159.7">22pF</text>
<text x="72.9" y="156.1">R12</text>
<text x="72.9" y="159.7">73.2K</text>
<text x="131.6" y="156.1">C19</text>
<text x="133.3" y="157.9">R91</text>
<text x="136.9" y="156.1">0.1u</text>
<text x="138.7" y="157.9">NC/10K</text>
<text x="152.9" y="159.7">22uF</text>
<text x="156.5" y="156.1">C17</text>
<text x="160" y="159.7">22uF</text>
<text x="163.6" y="156.1">C18</text>
<text x="83.6" y="163.2">C21</text>
<text x="83.6" y="166.8">10nF</text>
<text x="139.7" y="163.2">C20</text>
<text x="139.7" y="165.3">1u</text>
<text x="72.9" y="168.6">R13</text>
<text x="72.9" y="170.3">22.1K</text>
<text x="112" y="168.6">TPS54626PWP</text>
<text x="92.5" y="175.7">R14</text>
<text x="92.5" y="177.5">90.9K</text>
<text x="104.9" y="175.7">R15</text>
<text x="104.9" y="177.5">30.1K</text>
</g>
<g font-size="1.6">
<text x="65.8" y="37">VIN_12V</text>
<text x="76.1" y="40.5">2</text>
<text x="84.8" y="40.5">1</text>
<text x="109.9" y="40.5">1</text>
<text x="125.7" y="40.5">14</text>
<text x="152.9" y="38.8">VIN_12V_O</text>
<text x="56.3" y="45.8">1</text>
<text x="56.3" y="47.6">2</text>
<text x="72.5" y="43.2" transform="rotate(-90 72.5 43.2)">1</text>
<text x="109.9" y="42.3">2</text>
<text x="109.9" y="44.1">3</text>
<text x="109.9" y="45.8">4</text>
<text x="109.9" y="47.6">5</text>
<text x="125.7" y="42.3">13</text>
<text x="125.7" y="44.1">12</text>
<text x="125.7" y="45.8">11</text>
<text x="125.7" y="47.6">10</text>
<text x="142.8" y="45.5">VIN_12V</text>
<text x="72.5" y="51.9" transform="rotate(-90 72.5 51.9)">2</text>
<text x="109.9" y="49.4">6</text>
<text x="109.9" y="51.2">7</text>
<text x="125.7" y="49.4">9</text>
<text x="125.7" y="51.2">8</text>
<text x="125.7" y="53">15</text>
<text x="69.3" y="86.8">VDD_5V_SOM</text>
<text x="83.9" y="88.2">VIN_12V_O</text>
<text x="109" y="101">13</text>
<text x="127.5" y="101">10</text>
<text x="156.5" y="99.2">VDD_5V_SOM</text>
<text x="109" y="102.7">14</text>
<text x="109.9" y="104.5">1</text>
<text x="109.9" y="106.3">2</text>
<text x="127.5" y="102.7">11</text>
<text x="127.5" y="104.5">12</text>
<text x="127.5" y="106.3">6</text>
<text x="109.9" y="108.1">4</text>
<text x="109.9" y="109.9">7</text>
<text x="109.9" y="111.6">5</text>
<text x="127.5" y="108.1">3</text>
<text x="127.5" y="109.9">8</text>
<text x="127.5" y="111.6">9</text>
<text x="127.5" y="113.4">15</text>
<text x="80.2" y="124.8">VIN_12V_O</text>
<text x="83.9" y="139.8">VIN_12V_O</text>
<text x="69.3" y="147.2">VDD_3V3_MAIN</text>
<text x="109" y="152.5">13</text>
<text x="109" y="154.3">14</text>
<text x="127.5" y="152.5">10</text>
<text x="127.5" y="154.3">11</text>
<text x="156.5" y="150.8">VDD_3V3_MAIN</text>
<text x="109.9" y="156.1">1</text>
<text x="109.9" y="157.9">2</text>
<text x="109.9" y="159.6">4</text>
<text x="109.9" y="161.4">7</text>
<text x="127.5" y="156.1">12</text>
<text x="127.5" y="157.9">6</text>
<text x="127.5" y="159.6">3</text>
<text x="127.5" y="161.4">8</text>
<text x="109.9" y="163.2">5</text>
<text x="127.5" y="163.2">9</text>
<text x="127.5" y="165">15</text>
<text x="80.2" y="176.4">VIN_12V_O</text>
<text x="228.1" y="195.1">Title</text>
<text x="235.2" y="196.8">&lt;Title&gt;</text>
<text x="228.1" y="200.4">Size</text>
<text x="229.9" y="202.2">A3</text>
<text x="235.2" y="200.4">Document Number</text>
<text x="235.2" y="202.2">&lt;Doc&gt;</text>
<text x="281.5" y="202.2">&lt;RevCode&gt;</text>
<text x="286.8" y="200.4">Rev</text>
<text x="228.1" y="205.7">Date:</text>
<text x="237.4" y="205.7">Friday, September 06, 2024</text>
<text x="263.7" y="205.7">Sheet</text>
<text x="272.6" y="205.7">1</text>
<text x="277.9" y="205.7">of</text>
<text x="283.2" y="205.7">7</text>
</g>
<g font-size="1.6" fill="#004080">
<text x="112.9" y="41.6">IN1</text>
<text x="119.3" y="41.6">OUT3</text>
<text x="112.9" y="43.4">IN2</text>
<text x="112.9" y="45.2">IN3</text>
<text x="112.9" y="46.9">UVLO</text>
<text x="118.5" y="46.9">FLAGn</text>
<text x="119.3" y="43.4">OUT2</text>
<text x="119.3" y="45.2">OUT1</text>
<text x="112.9" y="48.7">OLVO</text>
<text x="112.9" y="50.5">SETI</text>
<text x="112.9" y="52.3">GND</text>
<text x="118.3" y="52.3">HEVNn</text>
<text x="119.8" y="50.5">RIEN</text>
<text x="121.4" y="48.7">EN</text>
<text x="117.4" y="54.1">Exposed</text>
<text x="112.9" y="102.1">VIN1</text>
<text x="112.9" y="103.8">VIN2</text>
<text x="112.9" y="105.6">VO</text>
<text x="112.9" y="107.4">VFB</text>
<text x="121.2" y="105.6">VBST</text>
<text x="121.8" y="102.1">SW1</text>
<text x="121.8" y="103.8">SW2</text>
<text x="123" y="107.4">PG</text>
<text x="112.9" y="109.2">SS</text>
<text x="112.9" y="111">EN</text>
<text x="112.9" y="112.7">GND</text>
<text x="119.8" y="111">PGND1</text>
<text x="119.8" y="112.7">PGND2</text>
<text x="119.9" y="109.2">VREG5</text>
<text x="123.2" y="114.5">EP</text>
<text x="112.9" y="153.6">VIN1</text>
<text x="112.9" y="155.4">VIN2</text>
<text x="121.8" y="153.6">SW1</text>
<text x="121.8" y="155.4">SW2</text>
<text x="112.9" y="157.2">VO</text>
<text x="112.9" y="159">VFB</text>
<text x="112.9" y="160.7">SS</text>
<text x="119.9" y="160.7">VREG5</text>
<text x="121.2" y="157.2">VBST</text>
<text x="123" y="159">PG</text>
<text x="112.9" y="162.5">EN</text>
<text x="112.9" y="164.3">GND</text>
<text x="119.8" y="162.5">PGND1</text>
<text x="119.8" y="164.3">PGND2</text>
<text x="123.2" y="166.1">EP</text>
</g>
<g font-size="1.3">
<text x="30.8" y="1.3">5</text>
<text x="88.8" y="1.3">4</text>
<text x="146.9" y="1.3">3</text>
<text x="205" y="1.3">2</text>
<text x="263.1" y="1.3">1</text>
<text x=".5" y="28.4">D</text>
<text x="292.6" y="28.4">D</text>
<text x=".5" y="79.5">C</text>
<text x="292.6" y="79.5">C</text>
<text x=".5" y="130.6">B</text>
<text x="292.6" y="130.6">B</text>
<text x=".5" y="181.7">A</text>
<text x="292.6" y="181.7">A</text>
<text x="30.8" y="207.4">5</text>
<text x="88.8" y="207.4">4</text>
<text x="146.9" y="207.4">3</text>
<text x="205" y="207.4">2</text>
<text x="263.1" y="207.4">1</text>
</g>
</svg>
